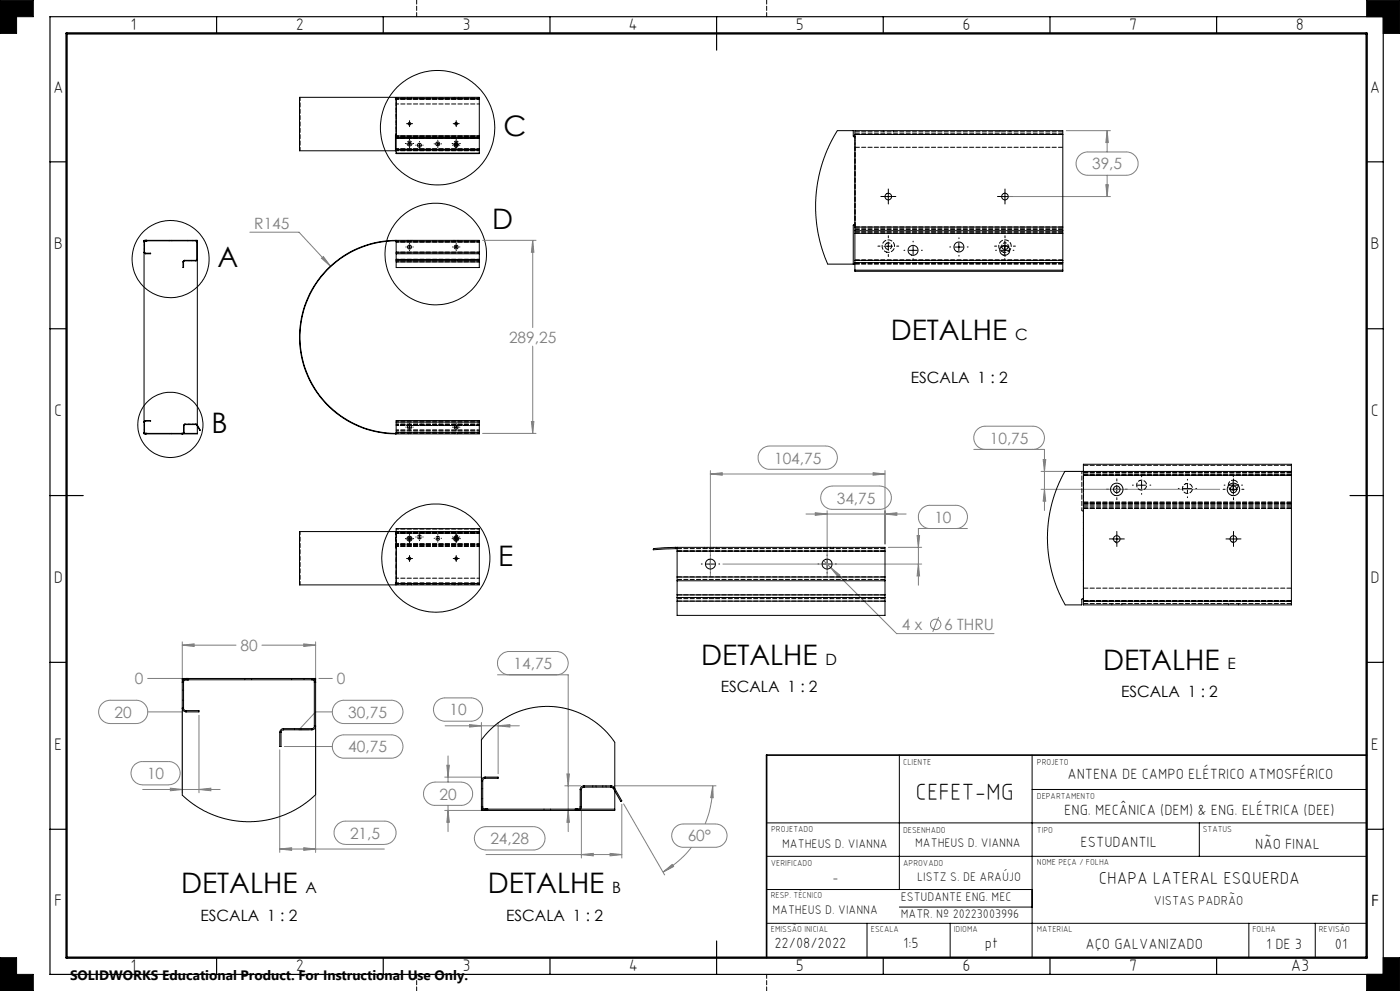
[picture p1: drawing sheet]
<svg xmlns="http://www.w3.org/2000/svg" width="420mm" height="297mm" viewBox="0 0 420 297" stroke-linecap="round" stroke-linejoin="round" font-family="sans-serif">
<g fill="none" stroke="#000" stroke-width=".3">
<path d="M0 0h10v5h-5v5h-5zM410 0h10v10h-5v-5h-5zM122.3 37.1h1M122.8 36.6v1M136.3 37.1h1M136.8 36.6v1M122.3 43h1M122.8 42.5v1M125.3 43.5h1M125.8 43v1M130.8 43.1h1M131.3 42.6v1"/>
<path d="M136.3 43.5h1M136.3 43h1M136.8 43v1M136.8 42.5v1M265.2 58.9h2.5M266.5 57.6v2.5M300.2 58.9h2.5M301.5 57.6v2.5M122.3 74h1M122.8 73.6v.9M136.3 74h1M136.8 73.6v.9"/>
<path d="M265.2 73.8h2.5M266.5 72.5v2.5M272.7 75h2.5M273.9 73.8v2.5M286.4 74h2.5M287.7 72.8v2.5M300.2 75h2.5M300.2 73.8h2.5M301.4 73.8v2.5M301.5 72.5v2.5M122.3 128.1h1M122.8 127.5v1"/>
<path d="M136.3 128.1h1M136.8 127.5v1M333.8 146.6h2.5M335 145.4v2.5M341.2 145.4h2.5M342.5 144.2v2.4M355 146.4h2.5M356.2 145.2v2.5M368.7 145.4h2.5M368.8 146.6h2.5M370 144.2v2.4M370 145.4v2.5"/>
<path d="M122.3 167.4h1M122.3 161.5h1M122.8 161v1M122.8 166.9v1M125.3 161h1M125.8 160.4v1.1M130.8 161.4h1M131.3 160.9v1M136.3 161h1M136.3 167.4h1M136.3 161.5h1M136.8 160.4v1.1"/>
<path d="M136.8 161v1M136.8 166.9v1M211.9 169h2.5M213.1 167.8v2.5M246.9 169h2.5M248.1 167.8v2.5M333.8 161.5h2.5M335 160.3v2.5M368.8 161.5h2.5M370 160.3v2.5M269.8 226.3v40.3M309.6 226.3v60.7"/>
<path d="M309.6 236.6h100.4M230 246.6h180M230 256.6h180M359.8 246.6v10M230 276.7h180M230 266.6h79.6M260.1 276.7v10.3M269.8 271.8h39.8M285 276.7v10.3M374.7 276.7v10.3M394.6 276.7v10.3M0 287h5v5h5v5h-10z"/>
<path d="M415 287h5v10h-10v-5h5z"/>
<circle cx="131.3" cy="38.3" r="17.2"/>
<circle cx="51.2" cy="77.6" r="11.6"/>
<circle cx="130.7" cy="76.1" r="15.2"/>
<circle cx="51.1" cy="127.3" r="9.8"/>
<circle cx="130.8" cy="167.3" r="16.2"/>
</g>
<path d="M125 5v-5M230 5v-5M125 292v5M230 292v5" fill="none" stroke="#000" stroke-width=".3" stroke-dasharray="1.3 .6"/>
<g fill="none" stroke="#000" stroke-width=".35">
<path d="M15 5h400v287h-400zM65 5v5M115 5v5M165 5v5M215 5v10M265 5v5M315 5v5M365 5v5M15 48.5h5M410 48.5h5M15 98.5h5M410 98.5h5"/>
<path d="M15 148.5h10M405 148.5h10M15 198.5h5M410 198.5h5M15 248.5h5M410 248.5h5M65 287v5M115 287v5M165 287v5M215 282v10M265 287v5M315 287v5"/>
<path d="M365 287v5"/>
</g>
<path d="M410 226.3h-180v60.7" fill="none" stroke="#000" stroke-width=".5"/>
<path d="M20 10h390v277h-390z" fill="none" stroke="#000" stroke-width=".7"/>
<path d="M0 287v10h10v-5h-5v-5zM415 287h5v10h-10v-5h5zM410 0h10v10h-5v-5h-5zM0 0v10h5v-5h5v-5z" fill-rule="evenodd" fill="#000"/>
<g fill="none" stroke="#808080" stroke-width=".3">
<path d="M319.9 39.2h13.2M332.1 39.2v6.3M332.1 39.2l.4 3.5h-.7zM302.5 58.9h30.6M323.9 46.5l.9-.6 1.2-.4h12a3.5 3.5 0 0 1 3.4 3.5 3.5 3.5 0 0 1-3.4 3.5h-11.7a3.5 3.5 0 0 1-3.2-2.1 3.5 3.5 0 0 1 .8-3.9zM331.8 55.3h.7l-.4 3.6zM332.1 52.5v6.4M75 69.6h14.7l9.4 10.2M96.4 77.4l.6-.5 2.1 2.9zM144.8 72h16M159.8 72v26.2M159.8 72l.4 3.6h-.8z"/>
<path d="M159.8 103.7v26.2M144.8 129.9h16M159.4 126.3h.8l-.4 3.6zM228.3 134.8l1.3-.9 1.3-.2h16.8a3.5 3.5 0 0 1 3.5 3.5 3.5 3.5 0 0 1-3.5 3.4h-16.8a3.5 3.5 0 0 1-3.2-2 3.5 3.5 0 0 1 .6-3.8zM292.1 134.7h21.2v18.3M295.6 134.7a3.5 3.5 0 0 1-3.5-3.5 3.5 3.5 0 0 1 3.5-3.5h14.2a3.5 3.5 0 0 1 3.5 3.5 3.5 3.5 0 0 1-3.5 3.5M312.9 137.7h.8l-.4 3.6zM213.1 141v31.8M213.1 142.1h52.4M213.1 142.1l3.6-.4v.7zM241.8 154.1h30.1M244.6 153.7l3.5 .4-3.5 .3z"/>
<path d="M247.1 146.9l1-.9 1.6-.3h14.2a3.5 3.5 0 0 1 3.5 3.5 3.5 3.5 0 0 1-3.5 3.4h-14.2a3.5 3.5 0 0 1-3.2-2 3.5 3.5 0 0 1 .6-3.7zM248.1 153.1v19.7M261.9 141.7l3.6 .4-3.6 .3zM265.5 154.1l3.6-.4v.7zM265.5 141v22.1M279 158.4a3.5 3.5 0 0 1-3.5-3.5 3.5 3.5 0 0 1 3.5-3.5h7.7a3.5 3.5 0 0 1 3.5 3.5 3.5 3.5 0 0 1-3.5 3.5M290.2 158.4h-14.7v17M312.3 146.6h53.6M312.3 141.3h11.7M313.3 146.6l.4 3.6h-.8zM216.9 169h59.6M247.1 168l2.1 2.1"/>
<path d="M249.2 170.1l2.8 2.3-.6 .5zM249.2 170.1l19.8 19.8h29.2M266.5 164h10M275.1 160.5h.8l-.4 3.5zM275.5 169l.4 3.6h-.8zM54.7 193.4l3.5-.4v.7zM54.7 192.4v11.1M54.7 193.4h16.1M78.6 193.4h16.1M91.1 193l3.6 .4-3.6 .3zM94.7 192.4v11.1M281.6 184.9l-1.8 4.5"/>
<path d="M30.5 211l1-.8 1.3-.3h8.1a3.5 3.5 0 0 1 3.4 3.5 3.5 3.5 0 0 1-3.4 3.4h-7.8a3.5 3.5 0 0 1-3.2-2 3.5 3.5 0 0 1 .6-3.8zM44.3 203.3h10.5M44.3 213.4h10.5M54.7 213.2v24.4M59.7 214.3v23.3M94.7 218.6v36.9M95.7 203.3h4M99.7 213.4h-5l-5 5.3h2.9M100.6 211l1-.8 1.3-.3h14.5a3.5 3.5 0 0 1 3.5 3.5 3.5 3.5 0 0 1-3.5 3.4h-14.2a3.5 3.5 0 0 1-3.2-2 3.5 3.5 0 0 1 .6-3.8zM130.9 210.3l1.1-.8 1.2-.3h8.1a3.5 3.5 0 0 1 3.5 3.5 3.5 3.5 0 0 1-3.5 3.4h-7.8a3.5 3.5 0 0 1-3.1-2 3.5 3.5 0 0 1 .5-3.8zM133.5 217.5h22.3M140.9 217.2l3.5 .3-3.5 .4z"/>
<path d="M144.4 216.5v16.5M149.3 202.2h21.2v47M149.4 216.5v15.4M149.4 217.5l3.6-.3v.7zM152.8 202.2a3.5 3.5 0 0 1-3.5-3.4 3.5 3.5 0 0 1 3.5-3.5h14.2a3.5 3.5 0 0 1 3.5 3.5 3.5 3.5 0 0 1-3.5 3.4M40.4 229.2l.8-.6 1.3-.4h8.1a3.5 3.5 0 0 1 3.4 3.5 3.5 3.5 0 0 1-3.4 3.5h-7.8a3.5 3.5 0 0 1-3.2-2.2 3.5 3.5 0 0 1 .8-3.8zM42.8 236.6h23.2M51.1 236.2l3.6 .4-3.6 .4zM59.7 236.6l3.6-.4v.8zM83.9 224.7v30.8M85.3 223.7h14.4M100.6 221.4l1-.8 1.3-.4h14.5a3.5 3.5 0 0 1 3.5 3.5 3.5 3.5 0 0 1-3.5 3.5h-14.2a3.5 3.5 0 0 1-3.2-2.1 3.5 3.5 0 0 1 .6-3.7z"/>
<path d="M128.1 235.4l1.4-.8 1-.2h7.8a3.5 3.5 0 0 1 3.5 3.5 3.5 3.5 0 0 1-3.5 3.5h-7.8a3.5 3.5 0 0 1-3.2-2.2 3.5 3.5 0 0 1 .8-3.8zM133.4 232.9h11.1M134.1 229.3h.7l-.4 3.6zM134.4 226.6v7.8M169.4 235.5h4.8M170.1 231.9h.7l-.3 3.6zM184.3 235.5h30.5M213.8 235.5l.2 3.6-.8-.1zM213.8 235.5l-.2 3.2-.5 3-1.6 5.2M83.9 254.5l3.6-.4v.7zM83.9 254.5h31.4M91.1 254.1l3.6 .4-3.6 .3z"/>
<path d="M101.3 247l.9-.6 1.2-.3h11.9a3.5 3.5 0 0 1 3.5 3.5 3.5 3.5 0 0 1-3.5 3.5h-11.6a3.5 3.5 0 0 1-3.2-2.2 3.5 3.5 0 0 1 .8-3.9zM133.4 242.9h11.1M134.4 241.4v7.8M134.4 242.9l.4 3.5h-.7zM143.2 248.9l1.1-.8 1.2-.3h14.5a3.5 3.5 0 0 1 3.5 3.4 3.5 3.5 0 0 1-3.5 3.5h-14.2a3.5 3.5 0 0 1-3.2-2 3.5 3.5 0 0 1 .6-3.8zM145.8 256.1h40.7M170.5 242.9l.3 3.5h-.7zM174.4 242.8v14.3M174.4 256.1l3.6-.3v.7zM183 255.8l3.5 .3-3.5 .4zM186.5 241v16.1M187.1 240.9l12.3 21.3"/>
<path d="M202.4 248.1l1-.8 1.1-.3 10.1-.1a3.5 3.5 0 0 1 3.5 3.5 3.5 3.5 0 0 1-3.5 3.5h-9.6a3.5 3.5 0 0 1-3.2-2 3.5 3.5 0 0 1 .6-3.8zM207.4 253.9l-2.1 2.5-1.8 1.7-4.6 3.3M198.9 261.4l2.7-2.3 .5 .6z"/>
<circle cx="280.7" cy="187.1" r="1.55"/>
</g>
<g fill="none" stroke="#000" stroke-width=".3" stroke-dasharray="15.2 1.3 1.3 1.3">
<path d="M122.4 37.1h-.4M122.9 36.6v-.4M122.9 37.6v.4M123.4 37.1h.4M136.4 37.1h-.4M136.9 36.6v-.4M136.9 37.6v.4M137.4 37.1h.4M121.9 43h-.3M122.9 42v-.2M122.9 44v.3M123.9 43h.2"/>
<path d="M124.8 43.5h-.1M125.8 42.5v-.1M125.8 44.5v.1M126.8 43.5h.1M130.3 43.1h-.1M131.3 42.1v-.1M131.3 44.1v.1M132.3 43.1h.1M135.8 43.5h-.1M135.9 43h-.3M136.8 42.5v-.1M136.8 44.5v.1"/>
<path d="M136.9 42v-.2M136.9 44v.3M137.8 43.5h.1M137.9 43h.2M265.2 58.9h-1M266.5 57.6v-1M267.7 58.9h1M300.2 58.9h-1M301.5 57.6v-1M302.7 58.9h1M121.9 74h-.1M122.9 73v-.1"/>
<path d="M122.9 75v.1M123.9 74h.1M135.9 74h-.1M136.9 73v-.1M136.9 75v.1M137.9 74h.1M264 73.8h-.6M266.5 60.1v1M266.5 71.3v-.7M266.5 76.3v.6M269 73.8h.6M271.4 75h-.2"/>
<path d="M273.9 72.5v-.2M273.9 77.5v.3M276.4 75h.3M285.2 74h-.3M287.7 71.5v-.2M287.7 76.5v.3M290.2 74h.2M298.9 75h-.2M299 73.8h-.6M301.4 72.5v-.2M301.4 77.5v.3M301.5 60.1v1"/>
<path d="M301.5 71.3v-.7M301.5 76.3v.6M303.9 75h.3M304 73.8h.6M121.9 128h-.1M122.9 127v-.1M122.9 129v.1M123.9 128h.1M135.9 128h-.1M136.9 127v-.1M136.9 129v.1M137.9 128h.1"/>
<path d="M125.8 159.9v-.1M136.8 159.9v-.1M332.5 146.6h-.6M335 144.1v-.6M335 149.1v.7M337.5 146.6h.7M340 145.4h-.3M342.5 142.9v-.3M342.5 147.9v.2M345 145.4h.2M353.7 146.4h-.2M356.2 143.9v-.3"/>
<path d="M356.2 148.9v.2M358.7 146.4h.3M367.5 145.4h-.3M367.5 146.6h-.6M370 142.9v-.3M370 147.9v.2M370 144.1v-.6M370 149.1v.7M372.5 145.4h.2M372.5 146.6h.7M121.9 161.4h-.3M122.4 167.4h-.4"/>
<path d="M122.9 166.9v-.4M122.9 167.9v.4M122.9 160.4v-.2M122.9 162.4v.3M123.4 167.4h.4M123.9 161.4h.2M124.8 160.9h-.1M125.8 161.9v.1M126.8 160.9h.1M130.3 161.3h-.1M131.3 160.3v-.1M131.3 162.3v.1"/>
<path d="M132.3 161.3h.1M135.8 160.9h-.1M135.9 161.4h-.3M136.4 167.4h-.4M136.8 161.9v.1M136.9 166.9v-.4M136.9 167.9v.4M136.9 160.4v-.2M136.9 162.4v.3M137.4 167.4h.4M137.8 160.9h.1M137.9 161.4h.2"/>
<path d="M210.6 169h-.2M213.1 166.5v-.2M213.1 171.5v.3M215.6 169h.3M245.6 169h-.2M248.1 166.5v-.2M248.1 171.5v.3M250.6 169h.3M333.8 161.5h-1M335 160.3v-1M335 162.8v1M336.3 161.5h1"/>
<path d="M368.8 161.5h-1M370 160.3v-1M370 162.8v1M371.3 161.5h1"/>
</g>
<g fill="#808080">
<path d="M159.8 72l.4 3.6h-.8zM159.4 126.3h.8l-.4 3.6zM96.4 77.4l2.7 2.4-2.1-2.9zM91.1 254.1l3.6 .4-3.6 .3zM83.9 254.5l3.6-.4v.7zM59.7 236.6l3.6-.4v.8zM51.1 236.2l3.6 .4-3.6 .4zM134.1 229.3h.7l-.4 3.6zM134.4 242.9l.4 3.5h-.7zM140.9 217.2l3.5 .3-3.5 .4zM149.4 217.5l3.6-.3v.7zM198.9 261.4l2.7-2.3 .5 .6zM213.8 235.5l.2 3.6-.8-.1zM170.1 231.9h.7l-.3 3.6zM170.5 242.9l.3 3.5h-.7zM183 255.8l3.5 .3-3.5 .4zM174.4 256.1l3.6-.3v.7zM331.8 55.3h.7l-.4 3.6zM332.1 39.2l.4 3.5h-.7zM313.3 146.6l.4 3.6h-.8zM312.9 137.7h.8l-.4 3.6zM249.2 170.1l2.2 2.8 .6-.5zM275.1 160.5h.8l-.4 3.5zM275.5 169l.4 3.6h-.8zM261.9 141.7l3.6 .4-3.6 .3zM213.1 142.1l3.6-.4v.7zM265.5 154.1l3.6-.4v.7zM244.6 153.7l3.5 .4-3.5 .3z"/>
<path d="M91.1 193l3.6 .4-3.6 .3zM54.7 193.4l3.5-.4v.7z"/>
</g>
<g fill="none" stroke="#000" stroke-width=".3">
<path d="M118.9 29.8l-.3 .1v-.7h-28.7v16h28.7M118.9 29.6v-.4h24.9v.4M118.9 29.6v11.1M118.9 29.6h24.9M143.8 29.6v11.1M118.6 45.2h.3M118.9 40.5h-.3v4.7M118.9 40.7v.5M118.9 41.2v.3M118.9 44.7v.3M118.9 45v1h24.9v-1M118.9 41.5v3.2"/>
<path d="M118.9 41.2h24.9M118.9 40.7h24.9M118.9 45.9h24.9M118.9 45h24.9M118.9 41.5h24.9M118.9 44.7h24.9M136.5 43.1a.39 .39 0 0 0 .3 .3 .39 .39 0 0 0 .4-.3M143.8 40.7v.5M143.8 41.2v.3M143.8 44.7v.3M143.8 41.5v3.2M256.5 40.8l-.2 .2-.3-.2v-1.6h-4.8l-.3 .4-2.6 5-2 5.5-1 4.7-.6 5.6 .1 5.2 .7 4.7 1.1 4.3 1.7 4.6h7.7"/>
<path d="M256.5 40.3v-1.1h62.3v1.1M256.5 40.3v27.7M256.5 40.3h62.3M318.8 40.3v27.7M43.2 75.6l.5 .5M43.2 72.2v.3M43.2 75.6v50.9M43.2 75.6h.2M43.2 72.5h.2M43.2 72.2h16M43.2 72.2h.1M43.2 72.5v3.1"/>
<path d="M43.4 75.6l.3 .3M43.4 72.5v3.1M43.6 72.2h15.2M43.7 72.2l-.3 .3M43.7 72.2l-.3-.1-.2 .4M43.7 75.9h1.5v.2h-1.5M43.7 75.9v.2M43.9 72.2h.1M54.9 78.5h.2M54.9 78.5v1.7h.2v-1.7M55.4 78l-.5 .5M55.4 78.2l-.3 .3"/>
<path d="M55.4 78h3.4M55.4 78v.2M55.4 78.2h3.4M58.8 72.2l.3 .3M58.8 72.2l.2-.1 .2 .4M58.8 78v.2M59.1 77.7l-.3 .3M59.1 72.5h.1M59.1 77.7h.1M59.1 72.5v5.2M59.1 72.2h.1M59.2 77.7l-.4 .5"/>
<path d="M59.2 72.2v.3M59.2 77.7v49.7M59.2 72.5v5.2M118.6 72.2a28.9 28.9 0 0 0-28.6 28.8 28.9 28.9 0 0 0 28.6 28.9M118.6 72a29 29 0 0 0-28.8 29 29 29 0 0 0 28.8 29M118.6 72.2h.3M118.6 72h.3M118.6 72v.2M118.9 75.6v.5M118.9 72h24.9v.5M118.9 72v.5M118.9 78v.5"/>
<path d="M118.9 77.7v.3M118.9 76.1h24.9M118.9 75.6h24.9M118.9 72.5h24.9M118.9 78.5v1.7h24.9v-1.7M118.9 72.5v3.1M118.9 76.1v1.6M118.9 78.5h24.9M118.9 78h24.9M118.9 77.7h24.9M143.8 75.6v.5M143.8 78v.5"/>
<path d="M143.8 77.7v.3M143.8 72.5v3.1M143.8 76.1v1.6M256 79.2h.5M256.5 67.5l-.2-.2-.3 .2v11.7M256.5 68v1.1M256.5 69.1v.8M256.5 78v.7M256.5 78h62.3M256.5 69.9v8.1M256.5 78.7v2.6h62.3v-2.6M256.5 69.1h62.3"/>
<path d="M256.5 68h62.3M256.5 78.7h62.3M256.5 69.9h62.3M300.5 73.9a1 1 0 0 0 .9 .9 1 1 0 0 0 1.1-.8M318.8 68v1.1M318.8 69.1v.8M318.8 78v.7M318.8 69.9v8.1M256.5 81h62.3M43.2 129.6l.2 .4 .3-.1M43.2 129.6v.3M43.2 129.6h.2"/>
<path d="M43.2 126.5h.2M43.2 129.9h16M43.2 129.9h.1M43.2 126.5v3.1M43.4 129.6l.3 .3M43.4 126.5v3.1M43.6 129.9h11.2M43.7 126l-.5 .5M43.7 126.2l-.3 .3M43.7 126h1.5l-1.5 .2M43.7 126v.2M43.9 129.9h.1"/>
<path d="M54.5 129.9h.1M54.6 129.9h.1M55.1 129.6l-.3 .3M55.1 129.6h.1M55.1 127.5h.1M55.1 127.5v2.1M55.1 129.9h4.1M55.2 129.6l-.2 .4-.2-.1M55.2 127.5v2.1M55.5 127.1l-.4 .4M55.5 127.2l-.3 .3M55.5 127.2h3.3"/>
<path d="M55.5 127.1v.1M55.5 127.1h3.3M58.8 127.2l.2 .2M58.8 127.1l.4 .2M58.8 127.1v.1M59.2 127.3l.9 1.6-.2 .1-.9-1.6M59.2 127.3l-.2 .1M59.2 127.7v2.2M118.6 129.9h.3M118.6 130h.3M118.6 129.9v.1M118.9 129.6v.4"/>
<path d="M118.9 126.5v-.5h24.9v.5M118.9 126.5v3.1M118.9 129.6h24.9M118.9 126.5h24.9M122.5 127.5h.7M136.5 127.5h.7M143.8 129.6v.4h-24.9M143.8 126.5v3.1M118.9 159.8h24.9M143.8 159.3v.5M143.8 159.3h-53.9v16h28.7v-.7l.3 .1M143.8 159.3v-.9h-24.9v16.5"/>
<path d="M143.8 159.8v15.1M325 142.4h62.4M371 146.5l-.2 .1a1.38 1.38 0 0 1-1.8 0M387.4 141.3h-68l-2.7 5.9-1.8 6.8-.7 6.7 .5 6.6 1.6 6.7 1.6 4 1.6 3.3h5v-1.7l.3-.2 .2 .3M387.4 141.3v1.1M387.4 141.3v-2.2h-62.4v41.1M387.4 142.4v37.8M118.9 174.9v.4h24.9v-.4M118.9 174.9h24.9M137.2 161.4l-.4 .2-.3-.2M202.6 164l-6.5 .4-.1 .4 6.6-.4M202.6 164.4h.5"/>
<path d="M202.6 164h.5M202.6 164v.4M203.1 172.9v1.2M203.1 164h62.4v1.2M203.1 164v1.2M203.1 179.1v1.1M203.1 178.3v.8M203.1 174.1h62.4M203.1 172.9h62.4M203.1 165.2h62.4M203.1 165.2v7.7M203.1 174.1v4.2"/>
<path d="M203.1 179.1h62.4M203.1 178.3h62.4M265.5 172.9v1.2M265.5 179.1v1.1M265.5 178.3v.8M265.5 165.2v7.7M265.5 174.1v4.2M203.1 180.2h62.4M203.1 180.2v4.2h62.4v-4.2M325 180.2v1.1h62.4v-1.1M325 180.2h62.4M54.7 212.2v26.1l3.3 2.7 3.6 2.2 4.2 1.7 4.7 1.1 3.3 .3 3-.1 3-.4 3.6-.9 2.5-.9 3-1.5 3.3-2.2 2.5-2.1v-20.6"/>
<path d="M54.7 212.2a1.21 1.21 0 0 0 1.1 1.2M54.7 203.7v.8M54.7 204.5h.4M54.7 203.7v-.4h40v.4M54.7 203.7h.3M54.7 212.2h.4M54.7 204.5v7.7M55.1 212.2l.1 .5 .6 .3M55.1 204.5v7.7M55.8 203.7h37.8M55.8 203.7l-.6 .3-.1 .5M55.8 203.7v-.4a1.21 1.21 0 0 0-1.1 1.2"/>
<path d="M55.8 213v.4M55.8 213h3.9v.4h-3.9M56.3 203.7h.3M56.3 203.7h.1M83.9 219.5h.4M83.9 219.5v4.2h.4v-4.2M85.1 218.4a1.15 1.15 0 0 0-1.2 1.1M85.1 218.7l-.6 .2-.2 .6M85.1 218.4h8.5M85.1 218.4v.3M85.1 218.7h8.5M93.6 203.7l.6 .3 .1 .5"/>
<path d="M93.6 203.7v-.4a1.14 1.14 0 0 1 1.1 1.2M93.6 218.4v.3M94.3 217.6l-.1 .4-.6 .4M94.3 204.5v13.1M94.3 204.5h.4M94.3 217.6h.4M94.4 203.7h.3M94.7 217.6a1.09 1.09 0 0 1-1.1 1.1M94.7 203.7v.8M94.7 204.5v13.1M144.4 234v-12.3l1.9-2.2 3.9-3.5 2.6-1.5 2.3-1.1 2.5-.8 3.1-.7 5-.2 5 .9 4.6 1.7 2.4 1.5 2.5 1.9 3.5 3.7 .7 1.1v13.8M144.4 234h.4"/>
<path d="M144.4 234v7.8M144.8 234v7.8M145.6 232.9a1.09 1.09 0 0 0-1.2 1.1M145.6 233.3l-.7 .3-.1 .4M145.6 232.9v.4M145.6 232.9h3.8v.4h-3.8M174.1 236.6h.3M174.1 236.6v5.2M174.4 236.6v5.2M175.2 235.5a1.09 1.09 0 0 0-1.1 1.1M175.2 235.9l-.4 .1-.4 .6M175.2 235.9h8.1"/>
<path d="M175.2 235.5v.4M175.2 235.5h8.1M183.3 235.9l.7 .4M183.3 235.5l.6 .2 .4 .4M183.3 235.5v.4M184.3 236.1l2.2 3.9-.3 .2-2.2-3.9M184.3 236.1l-.3 .2M184.4 237.1v5.4M144.4 241.8a1.09 1.09 0 0 0 1.2 1.1v-.4l-.5-.1-.3-.6M144.4 241.8v.7M144.4 241.8h.4M144.4 242.5v.4h40v-.4"/>
<path d="M144.4 242.5h.3M145.5 242.5h27.9M146 242.5h.3M146 242.5h.1M172.5 242.5h.3M172.8 242.5h.1M174.1 241.8l-.4 .6-.4 .1v.4a1.09 1.09 0 0 0 1.1-1.1M174.1 241.8h.3M174.1 242.5h10.3"/>
<circle cx="122.8" cy="37.1" r=".4"/>
<circle cx="136.9" cy="37.1" r=".4"/>
<circle cx="125.8" cy="43.5" r=".6"/>
<circle cx="131.3" cy="43.1" r=".6"/>
<circle cx="136.8" cy="43.5" r=".6"/>
<circle cx="266.5" cy="58.9" r=".99"/>
<circle cx="301.5" cy="58.9" r=".99"/>
<circle cx="122.8" cy="74" r=".59"/>
<circle cx="136.8" cy="74" r=".6"/>
<circle cx="273.9" cy="75" r="1.49"/>
<circle cx="287.7" cy="74" r="1.51"/>
<circle cx="301.4" cy="75" r="1.5"/>
<circle cx="122.8" cy="128" r=".6"/>
<circle cx="136.8" cy="128" r=".6"/>
<circle cx="335" cy="146.7" r="1.01"/>
<circle cx="335" cy="146.7" r="1.88"/>
<circle cx="370" cy="146.7" r="1.01"/>
<circle cx="370" cy="146.7" r="1.88"/>
<circle cx="122.8" cy="161.5" r=".75"/>
<circle cx="122.8" cy="167.4" r=".41"/>
<circle cx="122.9" cy="161.4" r=".4"/>
<circle cx="136.8" cy="161.5" r=".75"/>
<circle cx="136.8" cy="167.4" r=".41"/>
<circle cx="136.9" cy="161.4" r=".4"/>
<circle cx="213.1" cy="169.1" r="1.5"/>
<circle cx="248.1" cy="169" r="1.49"/>
<circle cx="335" cy="161.5" r=".99"/>
<circle cx="370" cy="161.5" r=".99"/>
</g>
<g fill="none" stroke="#000" stroke-width=".3" stroke-dasharray="1.3 .6" stroke-dashoffset=".5">
<path d="M118.9 29.3h24.9M118.9 29.6h24.9M143.8 29.6h-24.9M143.8 31.2h-24.9M118.9 40.7h24.9M118.9 40.9h24.9M118.9 41.3h24.9M118.9 44.7h24.9M143.8 41h-24.9M143.8 41.5h-24.9M143.8 45.1h-24.9M143.8 44.7h-24.9"/>
<path d="M143.8 45.2h-24.9M143.8 45h-24.9M118.9 75.6h24.9M118.9 72.2h24.9M118.9 78.2h24.9M118.9 72.5h24.9M143.8 75.9h-24.9M143.8 72.5h-24.9M143.8 78.5h-24.9M143.8 77.7h-24.9M266 75.6a1.87 1.87 0 0 0 2.3-2.1 1.87 1.87 0 0 0-2.8-1.3 1.87 1.87 0 0 0 0 3.2l.5 .2M301 75.6a1.87 1.87 0 0 0 2.3-2.1 1.87 1.87 0 0 0-2.8-1.3 1.87 1.87 0 0 0 0 3.2l.5 .2"/>
<path d="M118.9 129.6h24.9M118.9 126.2h24.9M118.9 127.2h24.9M118.9 127.4h24.9M143.8 129.9h-24.9M143.8 126.5h-24.9M143.8 129.6h-24.9M143.8 127.1h-24.9M143.8 127.5h-24.9M143.8 127.3h-24.9M143.8 129h-24.9M143.8 128.9h-24.9"/>
<path d="M118.9 159.4h24.9M118.9 159.7h24.9M118.9 159.5h24.9M143.8 159.7h-24.9M143.8 159.3h-24.9M143.8 158.6h-24.9M324.5 141.3v11.6M118.9 174.8h24.9M118.9 173.3h24.9M118.9 163.1h24.9M118.9 163.6h24.9M118.9 163h24.9"/>
<path d="M118.9 163.7h24.9M143.8 175.1h-24.9M143.8 174.8h-24.9M143.8 163.4h-24.9M143.8 163h-24.9M143.8 163.3h-24.9"/>
</g>
<g fill="none" stroke="#000" stroke-width=".3" stroke-dasharray="1.3 .6">
<path d="M122.3 29.2v.1M123.5 29.3v-.1M136.3 29.2v.1M137.5 29.3v-.1M265 39.1v.4M268 39.5v-.4M300 39.1v.4M303 39.5v-.4M118.9 40.5v-10.7M43.2 74.6h.2M43.4 73.4h-.2M43.7 72.2h-.4"/>
<path d="M43.9 72h-.2M43.9 72v.2M44 72h-.1M44 72.2v-.2M50.7 72v.2M51.5 72.2v-.2M55.1 78.5h-.2M55.4 78.2v-.2M56.3 72v.2M56.7 78v.2M57.5 78.2v-.2M57.8 72.2v-.2"/>
<path d="M58.8 78v.2M59.1 72.5h.1M59.1 77.7h.1M59.1 72.2h-.3M122.1 72v.2M122.5 72v.2M122.5 78v.2M123.3 72.2v-.2M123.3 78.2v-.2M123.6 72.2v-.2M136.1 72v.2M136.5 72v.2"/>
<path d="M136.5 78v.2M137.3 72.2v-.2M137.3 78.2v-.2M137.6 72.2v-.2M43.2 128.6h.2M43.3 129.9h.4M43.4 127.4h-.2M43.7 130h.2M43.9 130h.1M43.9 129.9v.1M44 130v-.1M50.7 129.9v.1"/>
<path d="M51.5 130v-.1M54.5 129.9v.1M54.6 130h-.1M54.6 129.9v.1M54.8 130h-.2M55.1 129.9h-.3M55.2 127.5h-.1M55.5 127.2v-.1M56.6 127.1v.1M57 127.1v.1M57.8 127.2v-.1M58.2 127.2v-.1"/>
<path d="M58.8 127.2v-.1M59 127.4l.2-.1M59.2 127.4v.3M122.5 129.9v.1M123.3 130v-.1M125.2 127.1v.1M126.4 127.2v-.1M130.7 127.1v.1M131.9 127.2v-.1M136.2 127.1v.1M136.5 129.9v.1M137.3 130v-.1"/>
<path d="M137.4 127.2v-.1M325 152v.4M325 152.4v.5M118.7 163.9h.2M118.9 163.6v-.5M118.9 163.6v.1M118.9 163.7v.2M122.3 175.1v.2M123.5 175.3v-.2M136.3 175.1v.2M137.5 175.3v-.2M211.3 164v.4"/>
<path d="M212.1 164v.4M212.1 179v.4M214.1 164.4v-.4M214.1 179.4v-.4M215 164.4v-.4M246.3 164v.4M247.1 164v.4M247.1 179v.4M249.1 164.4v-.4M249.1 179.4v-.4M250 164.4v-.4M333.5 180.9v.4"/>
<path d="M336.5 181.3v-.4M368.5 180.9v.4M371.5 181.3v-.4M54.7 209.8h.4M55.1 206.8h-.4M56.3 203.3h-.5M56.3 203.3v.4M56.6 203.3h-.3M56.6 203.7v-.4M73.5 203.3v.4M75.5 203.7v-.4M84.3 219.5h-.3"/>
<path d="M85.1 218.7v-.4M87.5 203.3v.4M88.3 218.3v.4M90.3 218.7v-.4M91.2 203.7v-.4M93.6 218.3v.4M94.3 204.5h.4M94.3 217.6h.4M144.4 239.4h.4M144.8 236.4h-.4M174.4 236.6h-.3M175.2 235.9v-.4"/>
<path d="M177.8 235.5v.4M178.8 235.5v.4M180.8 235.9v-.4M181.8 235.9v-.4M183.3 235.9v-.4M184 236.2l.3-.1M145.5 242.9h.6M146.1 242.9h.2M146.1 242.5v.4M146.3 242.9v-.4M163.2 242.5v.4M165.2 242.9v-.4"/>
<path d="M172.6 242.5v.4M172.8 242.9h-.2M172.8 242.5v.4M173.4 242.9h-.6"/>
</g>
<path d="M122.9 43.8a.75 .75 0 0 0 .6-1.1 .75 .75 0 0 0-1.2-.2 .75 .75 0 0 0 .4 1.2l.2 .1M136.9 43.8a.75 .75 0 0 0 .6-1.1 .75 .75 0 0 0-1.2-.2 .75 .75 0 0 0 .4 1.2l.2 .1M143.8 127.5h-6.6M118.7 159.3v4.6M325 150.9v-8.5" fill="none" stroke="#000" stroke-width=".3" stroke-dasharray="1.3 .6" stroke-dashoffset=".2"/>
<path d="M256.5 67.5v-26.7M136.5 127.5h-13.3M325 152v-1.1" fill="none" stroke="#000" stroke-width=".3" stroke-dasharray="1.3 .6" stroke-dashoffset=".6"/>
<path d="M118.9 31.2v-1.4M118.9 40.5v-9.3M122.5 127.5h-3.6M342 144a1.5 1.5 0 0 1 2 1.6 1.5 1.5 0 0 1-2.3 1.1 1.5 1.5 0 0 1-.1-2.5l.4-.2M355.8 145a1.5 1.5 0 0 1 1.9 1.6 1.5 1.5 0 0 1-2.2 1.1 1.5 1.5 0 0 1-.1-2.5l.4-.2M369.1 146.6a1.5 1.5 0 0 1-.5-1.7 1.5 1.5 0 0 1 1.4-1M118.9 174.6v-1.3M118.9 163.9v9.4M125.8 160.3a.6 .6 0 0 1 .6 .9 .6 .6 0 0 1-1 .1 .6 .6 0 0 1 .3-.9l.1-.1M131.3 160.7a.6 .6 0 0 1 .6 .9 .6 .6 0 0 1-1 .1 .6 .6 0 0 1 .3-.9l.1-.1M136.5 161.4a.6 .6 0 0 1-.2-.7 .6 .6 0 0 1 .5-.4M136.8 160.3a.6 .6 0 0 1 .6 .4 .6 .6 0 0 1-.1 .7" fill="none" stroke="#000" stroke-width=".3" stroke-dasharray="1.3 .6" stroke-dashoffset=".7"/>
<path d="M90 29.2v16M122.9 42.6a.4 .4 0 0 1 .3 .6 .4 .4 0 0 1-.6 .1 .4 .4 0 0 1 .1-.7h.2M136.5 43l.4-.4M136.9 42.6l.4 .5M90 159.3v16" fill="none" stroke="#000" stroke-width=".3" stroke-dasharray="1.3 .6" stroke-dashoffset=".3"/>
<path d="M256.5 67.5v-23.4M266.1 72.8a1 1 0 0 1 1.4 1 1 1 0 0 1-1.4 .9 1 1 0 0 1-.3-1.6l.3-.3M324.5 152.9l.3 .2 .2-.2M325 152.9v23.4M55.8 203.7h-.8M94.4 203.7h-.8M184.4 236.3v.8M144.7 242.5h.8M174.2 242.5h-.8" fill="none" stroke="#000" stroke-width=".3" stroke-dasharray="1.3 .6" stroke-dashoffset=".4"/>
<g fill="none" stroke="#000" stroke-width=".3" stroke-dasharray="1.3 .6" stroke-dashoffset="-.1">
<path d="M256.5 39.5h62.4M256.5 40.3h62.4M256.5 44.1v-3.3M318.9 40.3h-62.4M318.9 44.1h-62.4M256.5 68h62.4M256.5 68.4h62.4M256.5 69.5h62.4M256.5 78h62.4M318.9 68.8h-62.4M318.9 69.9h-62.4M318.9 79h-62.4"/>
<path d="M318.9 78h-62.4M318.9 79.1h-62.4M318.9 78.8h-62.4M387.4 139.5h-62.4M118.9 159.7v14.9M325 141.6h62.4M325 142.4h62.4M325 150.9h62.4M325 152h62.4M325 150.5h62.4M325 141.7h62.4M325 152.4h62.4"/>
<path d="M387.4 142.4h-62.4M387.4 151.6h-62.4M387.4 141.4h-62.4M387.4 150.5h-62.4M387.4 151.3h-62.4M118.9 163.1v-3.4M203.1 172.9h62.4M203.1 164.4h62.4M203.1 179.4h62.4M203.1 165.2h62.4M265.5 173.7h-62.4M265.5 165.2h-62.4"/>
<path d="M265.5 178.3h-62.4M325 176.3h62.4M325 179.6v-3.3M265.5 180.2h-62.4M325 180.1h62.4M387.4 180.9h-62.4M387.4 180.1h-62.4"/>
</g>
<path d="M301.5 72.8a1 1 0 0 1 1 1.1" fill="none" stroke="#000" stroke-width=".3" stroke-dasharray="1.3 .6" stroke-dashoffset=".9"/>
<path d="M300.5 73.8a1 1 0 0 1 1-1" fill="none" stroke="#000" stroke-width=".3" stroke-dasharray="1.3 .6" stroke-dashoffset=".8"/>
<path d="M325 142.4v37.2" fill="none" stroke="#000" stroke-width=".3" stroke-dasharray="1.3 .6" stroke-dashoffset=".1"/>
<path d="M370 143.9a1.5 1.5 0 0 1 1.4 .9 1.5 1.5 0 0 1-.4 1.7" fill="none" stroke="#000" stroke-width=".3" stroke-dasharray="1.3 .6" stroke-dashoffset="-.2"/>
<g font-size="8.5">
<text x="151" y="40.6">C</text>
<text x="147.6" y="68.5">D</text>
<text x="65.3" y="80">A</text>
<text x="267.2" y="102">DETALHE</text>
<text x="63.4" y="129.7">B</text>
<text x="149.5" y="169.7">E</text>
<text x="210.4" y="199.3">DETALHE</text>
<text x="330.9" y="200.7">DETALHE</text>
<text x="54.3" y="267.8">DETALHE</text>
<text x="146.4" y="267.7">DETALHE</text>
</g>
<text font-size="7.1" x="274.7" y="239.8">CEFET-MG</text>
<text font-size="5.1" x="329.6" y="265">CHAPA LATERAL ESQUERDA</text>
<g font-size="5">
<text x="39.1" y="9.1">1</text>
<text x="88.8" y="9.1">2</text>
<text x="138.8" y="9.1">3</text>
<text x="188.6" y="9.1">4</text>
<text x="238.8" y="9.1">5</text>
<text x="288.8" y="9.1">6</text>
<text x="338.8" y="9.1">7</text>
<text x="388.8" y="9.1">8</text>
<text x="15.9" y="27.9">A</text>
<text x="410.9" y="27.9">A</text>
<text x="16.1" y="74.6">B</text>
<text x="411.1" y="74.6">B</text>
<text x="16.3" y="124.6">C</text>
<text x="411.3" y="124.6">C</text>
<text x="16.1" y="174.6">D</text>
<text x="411.1" y="174.6">D</text>
<text x="16.3" y="224.6">E</text>
<text x="411.3" y="224.6">E</text>
<text x="16.3" y="271.4">F</text>
<text x="39.1" y="291.1">1</text>
<text x="88.8" y="291.1">2</text>
<text x="138.8" y="291.1">3</text>
<text x="188.6" y="291.1">4</text>
<text x="238.8" y="291.1">5</text>
<text x="288.8" y="291.1">6</text>
<text x="338.8" y="291.1">7</text>
<text x="387.2" y="291.1">A3</text>
</g>
<g font-size="4.7" fill="#808080">
<text x="327.6" y="50.8">39,5</text>
<text x="76.3" y="68.6">R145</text>
<text x="152.7" y="102.7">289,25</text>
<text x="296.9" y="133">10,75</text>
<text x="232.2" y="138.9">104,75</text>
<text x="251" y="150.9">34,75</text>
<text x="280.3" y="156.7">10</text>
<text x="270.6" y="188.8">4 x</text>
<text x="283.3" y="188.8">6 THRU</text>
<text x="72.1" y="195.1">80</text>
<text x="154" y="200.5">14,75</text>
<text x="40.5" y="205.1">0</text>
<text x="101" y="205.1">0</text>
<text x="34.4" y="215.1">20</text>
<text x="104.5" y="215.1">30,75</text>
<text x="134.8" y="214.4">10</text>
<text x="104.5" y="225.5">40,75</text>
<text x="44.1" y="233.5">10</text>
<text x="131.9" y="239.6">20</text>
<text x="105" y="251.3">21,5</text>
<text x="147.1" y="253">24,28</text>
<text x="206.3" y="252.2">60°</text>
</g>
<g font-size="4.7">
<text x="304.5" y="102">C</text>
<text x="273.2" y="114.7">ESCALA 1 : 2</text>
<text x="247.7" y="199.3">D</text>
<text x="368.2" y="200.6">E</text>
<text x="216.2" y="207.5">ESCALA 1 : 2</text>
<text x="336.3" y="208.9">ESCALA 1 : 2</text>
<text x="91.6" y="267.7">A</text>
<text x="183.7" y="267.7">B</text>
<text x="60.2" y="276">ESCALA 1 : 2</text>
<text x="151.8" y="275.9">ESCALA 1 : 2</text>
<text x="411.4" y="271.5">F</text>
</g>
<g font-size="4.4">
<text x="320.2" y="233.6">ANTENA DE CAMPO ELÉTRICO ATMOSFÉRICO</text>
<text x="319.3" y="244.2">ENG. MECÂNICA (DEM) &amp; ENG. ELÉTRICA (DEE)</text>
<text x="324.2" y="254">ESTUDANTIL</text>
<text x="376.5" y="254.5">NÃO FINAL</text>
<text x="232.3" y="284.1">22/08/2022</text>
<text x="271" y="284.3">1:5</text>
<text x="295.5" y="284.1">pt</text>
<text x="325.6" y="284.3">AÇO GALVANIZADO</text>
<text x="379.8" y="284.5">1 DE 3</text>
<text x="400.5" y="284.3">01</text>
</g>
<text font-size="4.1" x="21" y="293.7">SOLIDWORKS Educational Product. For Instructional Use Only.</text>
<text font-size="3.9" x="346.2" y="271.1">VISTAS PADRÃO</text>
<g font-size="3.7">
<text x="234.7" y="254.1">MATHEUS D. VIANNA</text>
<text x="274.6" y="253.8">MATHEUS D. VIANNA</text>
<text x="249.7" y="264.3">-</text>
<text x="270.2" y="269.9">ESTUDANTE ENG. MEC</text>
<text x="275.2" y="264.1">LISTZ S. DE ARAÚJO</text>
<text x="231.7" y="273.9">MATHEUS D. VIANNA</text>
<text x="270.2" y="275.2">MATR. Nº 20223003996</text>
</g>
<g font-size="2.6">
<text x="271" y="229.3">CLIENTE</text>
<text x="311.1" y="229.3">PROJETO</text>
<text x="311.1" y="239.3">DEPARTAMENTO</text>
<text x="231.4" y="249.4">PROJETADO</text>
<text x="271" y="249.5">DESENHADO</text>
<text x="311.1" y="249.5">TIPO</text>
<text x="360.8" y="249.2">STATUS</text>
<text x="231.3" y="259.5">VERIFICADO</text>
<text x="271" y="259.5">APROVADO</text>
<text x="311.1" y="259.4">NOME PEÇA / FOLHA</text>
<text x="231.3" y="269.2">RESP. TÉCNICO</text>
<text x="231.3" y="279.3">EMISSÃO INICIAL</text>
<text x="261.3" y="279.3">ESCALA</text>
<text x="286.2" y="279.3">IDIOMA</text>
<text x="311" y="279.3">MATERIAL</text>
<text x="375.7" y="279.3">FOLHA</text>
<text x="395.6" y="279.3">REVISÃO</text>
</g>
</svg>
